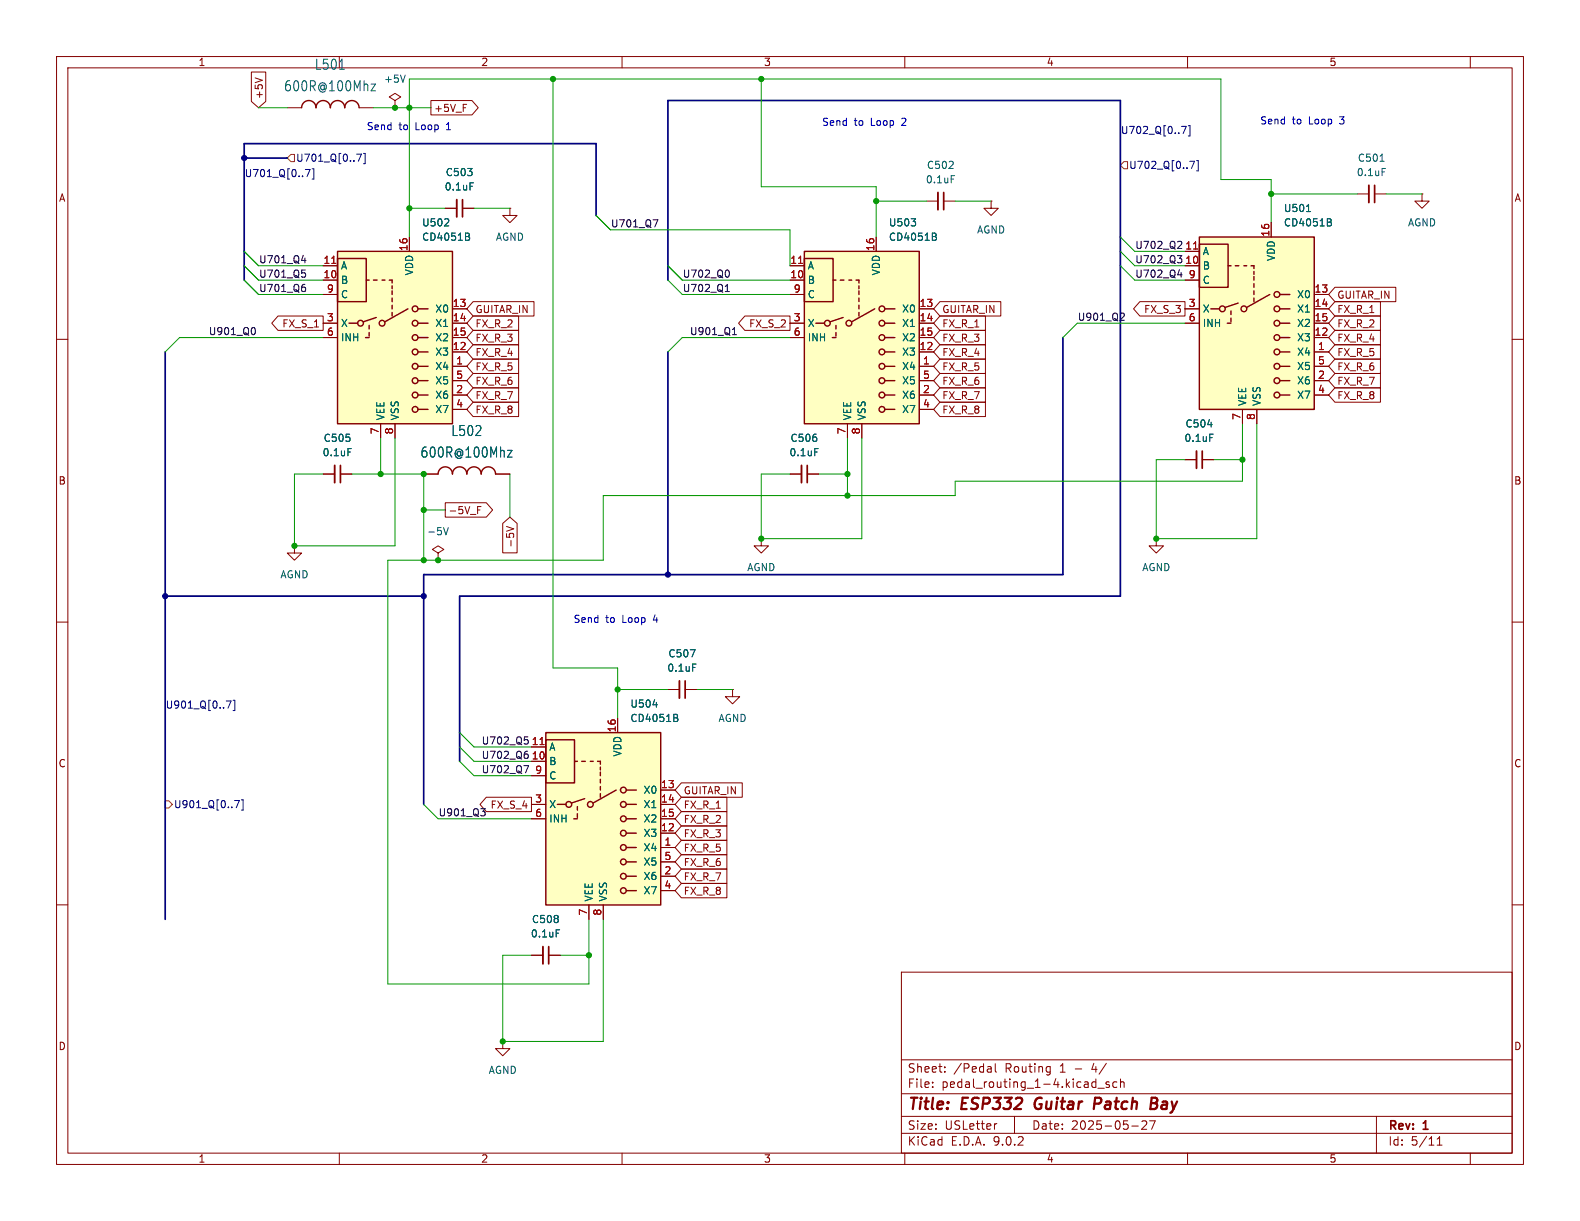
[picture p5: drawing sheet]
<svg xmlns="http://www.w3.org/2000/svg" width="279mm" height="216mm" viewBox="0 0 279 216" stroke-linecap="round" stroke-linejoin="round" font-family="sans-serif">
<g fill="none" stroke="#840000" stroke-width=".18">
<path d="M10 10h259.4v195.9h-259.4zM12 12h255.4v191.9h-255.4zM110 10v2M160 10v2M210 10v2M260 10v2M90.2 36.8v1.3h1.2l-1.2 1.3-1.3-1.3h1.3M90.2 36.8h.1M10 60h2M267.4 60h2M52.1 96.5v1.3h1.2l-1.2 1.3-1.3-1.3h1.3M52.1 96.5h.1"/>
<path d="M74.9 83.8h2.6M77.5 97.8l1-.6-1-.7-1 .7 1 .6v1.3M77.5 99.1h.1M87.6 83.8h2.6M134.6 95.3v1.2h1.3l-1.3 1.3-1.3-1.3h1.3M134.6 95.3h.1M139.7 83.8h2M142.7 83.8h2.1M204.5 95.3v1.2h1.2l-1.2 1.3-1.3-1.3h1.3M204.5 95.3h.1M209.5 81.3h2.1M212.6 81.3h2"/>
<path d="M10 110h2M267.4 110h2M118.1 121.9h2M121.2 121.9h2M10 160h2M159.4 171.9h108v32h-108zM267.4 160h2M159.4 197.4h108M159.4 193.4h108M159.4 187.4h108M164.9 192.1v.2M164.9 191.4v.1"/>
<path d="M167.1 189.4v.2M167.1 188.7v.1M175.1 188.6l.2 .2v.8M175.3 189.5l-.5 .1M175.3 188.9l-.5 .1M176 188.1v1.3l.2 .2M176.3 198.7l-.3 .1M179.4 197.4v3M185.6 188.6l.1 .1M185.7 188.6v1.2l-.1 .2M185.7 189.5l-.1 .1M194.1 192.4h1.2"/>
<path d="M196.1 191.4l-.3-.1-.2 .2v.2l.5 .2v.3h-.5M197.5 191.4l-.4-.1-.3 .3v.4l.1 .2h.6M198.1 191.4l.3-.1 .3 .1 .1 .9M198.1 190.8v1.5M200.1 199.1h1.2M201.9 198.3l.6-.1 .2 .1 .1 .3-.9 1.1h.9M203.3 198.2h1l-.7 1.5M243.4 197.4v6.5M60 203.9v2M110 203.9v2M159.4 200.4h108M160 203.9v2"/>
<path d="M210 203.9v2M254.1 202.5h.9M254.1 201.4l.5-.4v1.5M260 203.9v2"/>
</g>
<path d="M183.2 194.4a1.27 1.27 0 0 0 0 1.6M194.4 194.1h-.7l-.3 2M194.5 195.1l-1 .1M203.5 195.1h.7M203.7 194.1h.6a.49 .49 0 0 1 .4 .5 .49 .49 0 0 1-.5 .5M204.2 195.1l.3 .1a.58 .58 0 0 1-.3 .9h-.8" fill="none" stroke="#840000" stroke-width=".4"/>
<path d="M77.5 83.8a1.27 1.27 0 0 1 1.2-1.2 1.27 1.27 0 0 1 1.3 1.2 1.27 1.27 0 0 1 1.3-1.2 1.27 1.27 0 0 1 1.2 1.2 1.27 1.27 0 0 1 1.3-1.2 1.27 1.27 0 0 1 1.3 1.2 1.27 1.27 0 0 1 1.3-1.2 1.27 1.27 0 0 1 1.2 1.2" fill="none" stroke="#840000" stroke-width=".25"/>
<path d="M89.7 79.6h.8l-.8 1.2h.8M144.1 79.3h.6M213.6 75.1h.8M213.9 76.8h.6M78.4 93.3l.5 1.3 .4-1.3M122.1 114.9h.8l-.5 1.2M122.5 117.4h.6" fill="none" stroke="#006464" stroke-width=".18"/>
<path d="M212.6 79.8v3M142.7 82.3v3M121.2 120.4v3" fill="none" stroke="#840000" stroke-width=".3"/>
<path d="M211.6 79.8v3M141.7 82.3v3M120.1 120.4v3" fill="none" stroke="#840000" stroke-width=".33"/>
<path d="M59.7 44.5h20.3v30.4h-20.3z" fill="#ffffc2"/>
<g fill="none" stroke="#840000" stroke-width=".25">
<path d="M59.7 44.5h20.3v30.4h-20.3zM59.7 45.7h5.1v7.6h-5.1zM61.7 57.2h1.5M64.6 59.7h.7M64.8 49.5h.5M65.3 57.5v.7M65.3 58.8v.6M66 49.5h.7M66.5 56.1l-2.2 .8M67.6 49.5h.5M68.8 49.5h.5v.5M69.3 50.5v.6"/>
<path d="M69.3 51.4v.7M69.3 52.7v.6M69.3 54v.6M69.3 55.2v.7M72.1 54.6l-4 2.3M73.9 57.2h1.8M73.9 59.7h1.8M73.9 54.6h1.8M73.9 62.2h1.8M73.9 64.8h1.8M73.9 67.3h1.8M73.9 69.9h1.8"/>
<path d="M73.9 72.4h1.8"/>
<circle cx="63.8" cy="57.2" r=".51"/>
<circle cx="67.6" cy="57.2" r=".51"/>
<circle cx="73.4" cy="59.7" r=".51"/>
<circle cx="73.4" cy="54.6" r=".51"/>
<circle cx="73.4" cy="57.2" r=".51"/>
<circle cx="73.4" cy="67.3" r=".51"/>
<circle cx="73.4" cy="69.9" r=".51"/>
<circle cx="73.4" cy="72.4" r=".51"/>
<circle cx="73.4" cy="62.2" r=".51"/>
<circle cx="73.4" cy="64.8" r=".51"/>
</g>
<g fill="none" stroke="#840000" stroke-width=".18">
<path d="M163.8 35.6h2.1M166.9 35.6h2M175.3 35.6v1.2h1.2l-1.2 1.3-1.3-1.3h1.3M175.3 35.6h.1M57.1 47h2.6M57.1 49.5h2.6M57.1 52.1h2.6M57.1 57.2h2.6M57.1 59.7h2.6M72.4 41.9v2.6M80 57.2h2.5M80 59.7h2.5"/>
<path d="M80 54.6h2.5M67.3 74.9v2.6M69.8 74.9v2.6M80 62.2h2.5M80 64.8h2.5M80 67.3h2.5M80 69.9h2.5M80 72.4h2.5M57.1 83.8h2.1M60.2 83.8h2"/>
</g>
<path d="M58.7 46.6h.7" fill="none" stroke="#a90000" stroke-width=".18"/>
<path d="M78.6 39.9h.8M79.3 38.8v.4M168.2 31.1h.6M82.7 41.2l.3 .3-.3 .3 .3 .1 .1 .3-.3 .3h-.5M61.5 79.3h.6" fill="none" stroke="#006464" stroke-width=".18"/>
<path d="M166.9 34v3.1M60.2 82.3v3" fill="none" stroke="#840000" stroke-width=".3"/>
<path d="M165.9 34v3.1M59.2 82.3v3" fill="none" stroke="#840000" stroke-width=".33"/>
<path d="M142.2 44.5h20.4v30.4h-20.4z" fill="#ffffc2"/>
<g fill="none" stroke="#840000" stroke-width=".25">
<path d="M142.2 44.5h20.4v30.4h-20.4zM142.2 45.7h5.1v7.6h-5.1zM144.3 57.2h1.5M147.2 59.7h.6M147.3 49.5h.5M147.8 57.5v.7M147.8 58.8v.6M148.6 49.5h.6M149.1 56.1l-2.3 .8M150.1 49.5h.5M151.4 49.5h.5v.5M151.9 50.5v.6"/>
<path d="M151.9 51.4v.7M151.9 52.7v.6M151.9 54v.6M151.9 55.2v.7M154.7 54.6l-4.1 2.3M156.5 57.2h1.7M156.5 59.7h1.7M156.5 54.6h1.7M156.5 62.2h1.7M156.5 64.8h1.7M156.5 67.3h1.7M156.5 69.9h1.7"/>
<path d="M156.5 72.4h1.7"/>
<circle cx="146.3" cy="57.2" r=".51"/>
<circle cx="150.1" cy="57.2" r=".51"/>
<circle cx="156" cy="59.7" r=".51"/>
<circle cx="156" cy="57.2" r=".51"/>
<circle cx="156" cy="54.6" r=".51"/>
<circle cx="156" cy="64.8" r=".51"/>
<circle cx="156" cy="67.3" r=".51"/>
<circle cx="156" cy="62.2" r=".51"/>
<circle cx="156" cy="69.9" r=".51"/>
<circle cx="156" cy="72.4" r=".51"/>
</g>
<g fill="none" stroke="#840000" stroke-width=".18">
<path d="M139.7 47h2.5M139.7 49.5h2.5M139.7 52.1h2.5M139.7 57.2h2.5M139.7 59.7h2.5M154.9 41.9v2.6M162.6 57.2h2.5M162.6 59.7h2.5M162.6 54.6h2.5M149.9 74.9v2.6M152.4 74.9v2.6M162.6 62.2h2.5"/>
<path d="M162.6 64.8h2.5M162.6 67.3h2.5M162.6 69.9h2.5M162.6 72.4h2.5M94 168.9h2M97 168.9h2.1M88.9 184.2v1.2h1.3l-1.3 1.3-1.3-1.3h1.3M88.9 184.2h.1"/>
</g>
<path d="M141.2 46.6h.7" fill="none" stroke="#a90000" stroke-width=".18"/>
<path d="M161.1 38.7h.8l-.4 .5M161.9 39.3v.5M165.3 41.2l.2 .3-.2 .3 .2 .1 .1 .3-.2 .3h-.5M98.4 164.4h.6" fill="none" stroke="#006464" stroke-width=".18"/>
<path d="M97 167.4v3" fill="none" stroke="#840000" stroke-width=".3"/>
<path d="M96 167.4v3" fill="none" stroke="#840000" stroke-width=".33"/>
<path d="M96.5 129.5h20.3v30.5h-20.3z" fill="#ffffc2"/>
<g fill="none" stroke="#840000" stroke-width=".25">
<path d="M96.5 129.5h20.3v30.5h-20.3zM96.5 130.8h5.1v7.6h-5.1zM101.6 134.6h.5M102.9 134.6h.6M104.4 134.6h.5M105.7 134.6h.5v.5M106.2 135.6v.5M106.2 136.5v.7M106.2 137.8v.6M106.2 139.1v.6M109 139.7l-4.1 2.3M110.7 139.7h1.8"/>
<path d="M98.6 142.2h1.5M101.5 144.8h.6M102.1 142.6v.7M102.1 143.9v.6M103.4 141.2l-2.3 .8M106.2 140.3v.7M110.7 142.2h1.8M110.7 144.8h1.8M110.7 147.3h1.8M110.7 149.9h1.8M110.7 152.4h1.8M110.7 154.9h1.8"/>
<path d="M110.7 157.5h1.8"/>
<circle cx="110.2" cy="139.7" r=".51"/>
<circle cx="100.6" cy="142.2" r=".51"/>
<circle cx="104.4" cy="142.2" r=".51"/>
<circle cx="110.2" cy="147.3" r=".51"/>
<circle cx="110.2" cy="149.9" r=".51"/>
<circle cx="110.2" cy="144.8" r=".51"/>
<circle cx="110.2" cy="154.9" r=".51"/>
<circle cx="110.2" cy="142.2" r=".51"/>
<circle cx="110.2" cy="157.5" r=".51"/>
<circle cx="110.2" cy="152.4" r=".51"/>
</g>
<g fill="none" stroke="#840000" stroke-width=".18">
<path d="M240 34.3h2.1M243.1 34.3h2M251.5 34.3v1.3h1.2l-1.2 1.2-1.3-1.2h1.3M251.5 34.3h.1M94 132.1h2.5M94 134.6h2.5M94 137.2h2.5M109.2 127v2.5M116.8 139.7h2.6M129.5 121.9v1.3h1.3l-1.3 1.3-1.2-1.3h1.2M129.5 121.9h.1M94 142.2h2.5"/>
<path d="M94 144.8h2.5M116.8 142.2h2.6M116.8 144.8h2.6M116.8 147.3h2.6M116.8 149.9h2.6M116.8 152.4h2.6M116.8 154.9h2.6M116.8 157.5h2.6M104.1 160v2.6M106.7 160v2.6"/>
</g>
<path d="M95.5 131.7h.7" fill="none" stroke="#a90000" stroke-width=".18"/>
<path d="M244 28.5h.8M244.4 29.8h.6M115.5 124.6h.8M119.6 126.3l.2 .3-.2 .3 .2 .1 .1 .3-.3 .3h-.4" fill="none" stroke="#006464" stroke-width=".18"/>
<path d="M243.1 32.8v3" fill="none" stroke="#840000" stroke-width=".3"/>
<path d="M242.1 32.8v3" fill="none" stroke="#840000" stroke-width=".33"/>
<path d="M212.1 41.9h20.3v30.5h-20.3z" fill="#ffffc2"/>
<g fill="none" stroke="#840000" stroke-width=".25">
<path d="M53.3 19.1a1.27 1.27 0 0 1 1.3-1.3 1.27 1.27 0 0 1 1.3 1.3 1.27 1.27 0 0 1 1.2-1.3 1.27 1.27 0 0 1 1.3 1.3 1.27 1.27 0 0 1 1.3-1.3 1.27 1.27 0 0 1 1.3 1.3 1.27 1.27 0 0 1 1.2-1.3 1.27 1.27 0 0 1 1.3 1.3M212.1 41.9h20.3v30.5h-20.3zM212.1 43.2h5.1v7.6h-5.1zM214.1 54.6h1.5M217 57.2h.7M217.2 47h.5M217.7 55v.6M217.7 56.3v.6M218.4 47h.7M218.9 53.6l-2.2 .8M220 47h.5M221.2 47h.5v.5"/>
<path d="M221.7 48v.5M221.7 48.9v.6M221.7 50.2v.6M221.7 51.4v.7M221.7 52.7v.6M224.5 52.1l-4 2.3M226.3 54.6h1.8M226.3 57.2h1.8M226.3 52.1h1.8M226.3 59.7h1.8M226.3 62.2h1.8M226.3 64.8h1.8"/>
<path d="M226.3 67.3h1.8M226.3 69.9h1.8"/>
<circle cx="216.2" cy="54.6" r=".51"/>
<circle cx="220" cy="54.6" r=".51"/>
<circle cx="225.8" cy="52.1" r=".51"/>
<circle cx="225.8" cy="54.6" r=".51"/>
<circle cx="225.8" cy="57.2" r=".51"/>
<circle cx="225.8" cy="59.7" r=".51"/>
<circle cx="225.8" cy="62.2" r=".51"/>
<circle cx="225.8" cy="69.9" r=".51"/>
<circle cx="225.8" cy="64.8" r=".51"/>
<circle cx="225.8" cy="67.3" r=".51"/>
</g>
<g fill="none" stroke="#840000" stroke-width=".18">
<path d="M44.4 12.7h2.6v5.2l-1.3 1.2-1.3-1.2zM45.1 13.8l1.3 .4M50.8 19.1h2.5M63.5 19.1h2.5M69.8 17.8l1.1-.7-1.1-.6-1 .6 1 .7v1.3M69.8 19.1h.1M76.2 17.8h7.3l1.1 1.3-1.1 1.2h-7.3zM81.9 18.5h.6M78.7 36.8h2.1M81.8 36.8h2M224.8 39.4v2.5M49.2 55.9h7.9v2.5h-7.9l-1.1-1.2z"/>
<path d="M57.1 47h2.6M57.1 49.5h2.6M57.1 57.2h2.6M57.1 52.1h2.6M57.1 59.7h2.6M72.4 41.9v2.6M80 54.6h2.5M80 57.2h2.5M80 59.7h2.5M83.7 53.3h10.7v2.6h-10.7l-1.2-1.3zM83.7 55.9h8v2.5h-8l-1.2-1.2zM83.7 58.4h8v2.6h-8l-1.2-1.3z"/>
<path d="M131.7 55.9h8v2.5h-8l-1.1-1.2zM139.7 47h2.5M139.7 49.5h2.5M139.7 57.2h2.5M139.7 52.1h2.5M139.7 59.7h2.5M154.9 41.9v2.6M162.6 54.6h2.5M162.6 57.2h2.5M162.6 59.7h2.5M166.2 55.9h8.1v2.5h-8.1l-1.1-1.2zM166.2 53.3h10.8v2.6h-10.8l-1.1-1.3z"/>
<path d="M166.2 58.4h8.1v2.6h-8.1l-1.1-1.3zM201.6 53.3h7.9v2.6h-7.9l-1.1-1.3zM209.5 44.5h2.6M209.5 47h2.6M209.5 49.5h2.6M209.5 54.6h2.6M209.5 57.2h2.6M232.4 54.6h2.5M232.4 57.2h2.5M232.4 52.1h2.5M232.4 59.7h2.5M236.1 50.8h10.7v2.5h-10.7l-1.2-1.2z"/>
<path d="M236.1 55.9h8v2.5h-8l-1.2-1.2zM236.1 58.4h8v2.6h-8l-1.2-1.3zM236.1 53.3h8v2.6h-8l-1.2-1.3zM67.3 74.9v2.6M69.8 74.9v2.6M80 62.2h2.5M80 64.8h2.5M80 67.3h2.5M80 69.9h2.5M80 72.4h2.5M83.7 61h8v2.5h-8l-1.2-1.3zM83.7 68.6h8v2.5h-8l-1.2-1.2z"/>
<path d="M83.7 63.5h8v2.5h-8l-1.2-1.2zM83.7 66h8v2.6h-8l-1.2-1.3zM83.7 71.1h8v2.6h-8l-1.2-1.3zM149.9 74.9v2.6M152.4 74.9v2.6M162.6 62.2h2.5M162.6 64.8h2.5M162.6 67.3h2.5M162.6 69.9h2.5M162.6 72.4h2.5M166.2 63.5h8.1v2.5h-8.1l-1.1-1.2zM166.2 68.6h8.1v2.5h-8.1l-1.1-1.2z"/>
<path d="M166.2 71.1h8.1v2.6h-8.1l-1.1-1.3zM166.2 61h8.1v2.5h-8.1l-1.1-1.3zM166.2 66h8.1v2.6h-8.1l-1.1-1.3zM219.7 72.4v2.5M222.2 72.4v2.5M232.4 62.2h2.5M232.4 64.8h2.5M232.4 67.3h2.5M232.4 69.9h2.5M236.1 68.6h8v2.5h-8l-1.2-1.2zM236.1 63.5h8v2.5h-8l-1.2-1.2zM236.1 61h8v2.5h-8l-1.2-1.3z"/>
<path d="M236.1 66h8v2.6h-8l-1.2-1.3zM57.1 83.8h2.1M60.2 83.8h2M74.9 83.8h2.6M78.7 88.9h7.3l1.1 1.3-1.1 1.2h-7.3zM84.5 90.2h.4M84.5 89.6h.6M87.6 83.8h2.6M88.9 92.6l1.3-1.2 1.2 1.2v5.2h-2.5zM89.6 93.1l1.2 .4-1.2 .4M139.7 83.8h2M142.7 83.8h2.1"/>
<path d="M209.5 81.3h2.1M212.6 81.3h2M94 132.1h2.5M94 134.6h2.5M94 137.2h2.5M109.2 127v2.5M116.8 139.7h2.6M118.1 121.9h2M120.5 138.4h10.8v2.6h-10.8l-1.1-1.3zM121.2 121.9h2M86 141h8v2.5h-8l-1.1-1.3zM94 142.2h2.5"/>
<path d="M94 144.8h2.5M116.8 142.2h2.6M116.8 144.8h2.6M116.8 147.3h2.6M116.8 149.9h2.6M116.8 152.4h2.6M116.8 154.9h2.6M116.8 157.5h2.6M120.5 141h8v2.5h-8l-1.1-1.3zM120.5 143.5h8v2.6h-8l-1.1-1.3zM120.5 148.6h8v2.5h-8l-1.1-1.2zM120.5 146h8v2.6h-8l-1.1-1.3z"/>
<path d="M120.5 153.7h8v2.5h-8l-1.1-1.3zM120.5 151.1h8v2.6h-8l-1.1-1.3zM120.5 156.2h8v2.6h-8l-1.1-1.3zM94 168.9h2M97 168.9h2.1M104.1 160v2.6M106.7 160v2.6"/>
</g>
<path d="M58.7 46.6h.7M141.2 46.6h.7M211.1 44h.7M95.5 131.7h.7" fill="none" stroke="#a90000" stroke-width=".18"/>
<g fill="none" stroke="#006464" stroke-width=".18">
<path d="M60 12.2h.9M65.6 14.9h.8l-.8 1.2h.8M71.7 13.3l-.5 1.2M78.6 39.9h.8M79.3 38.8v.4M83.1 32.3h.6M161.1 38.7h.8l-.4 .5M161.9 39.3v.5M231 37.4h.8M235.1 38.7l.3 .2-.3 .4 .3 .1 .1 .3-.3 .2h-.5M82.7 41.2l.3 .3-.3 .3 .3 .1 .1 .3-.3 .3h-.5M165.3 41.2l.2 .3-.2 .3 .2 .1 .1 .3-.2 .3h-.5"/>
<path d="M61.5 79.3h.6M89.7 79.6h.8l-.8 1.2h.8M144.1 79.3h.6M213.6 75.1h.8M213.9 76.8h.6M122.1 114.9h.8l-.5 1.2M122.5 117.4h.6M115.5 124.6h.8M119.6 126.3l.2 .3-.2 .3 .2 .1 .1 .3-.3 .3h-.4M98.4 164.4h.6"/>
</g>
<path d="M81.8 35.3v3.1" fill="none" stroke="#840000" stroke-width=".3"/>
<path d="M80.8 35.3v3.1" fill="none" stroke="#840000" stroke-width=".33"/>
<path d="M54 30h.8l-.5 1.2M55.2 29.8h.3v1.9h-.3M63.1 27.2h.8l-.5 1.3M64.3 27.1h.3v1.8h-.3M208.9 22.3h.9l-.6 1.3M210.1 22.2h.3v1.8h-.3M210.4 28.5h.8l-.5 1.3M211.6 28.4h.3v1.8h-.3M40 123.9h.9l-.6 1.3M41.2 123.8h.3v1.8h-.3M41.5 141.5h.8l-.5 1.3M42.7 141.4h.3v1.8h-.3" fill="none" stroke="#000084" stroke-width=".18"/>
<path d="M50.8 27.9l.6-.6h.7v1.3h-.7zM198.8 28.6h.6v1.2h-.6l-.7-.6zM29.2 141.6h.6l.7 .6-.7 .7h-.6z" fill="none" stroke="#725600" stroke-width=".18"/>
<g fill="none" stroke="#0f0f0f" stroke-width=".18">
<path d="M115.5 38.9h.8l-.5 1.2M44.9 57.9a.79 .79 0 0 1 0 1.3M53.3 46.1h.8M53.4 47.7h.6M53.7 50.3h.2M53.8 50.8l.2 .2v.3l-.2 .3M53.8 48.2l.2 .3v.3l-.2 .2M53.9 45.6v.9M128.2 51.6h.8M128.5 50.5l.1-.2v1.3M128.7 47.7a.79 .79 0 0 1 0 1.3M129.5 59.2h.7"/>
<path d="M129.8 58.1l.1-.2v1.3M198.6 55.4l.2 .2v.3l-.8 .7h.8M208.2 45.2h.8l-.4 .5M208.3 48.6h.7M208.7 45.7l.3 .2v.3l-.3 .3M208.7 42.7l.3 .2-.1 .3-.7 .7h.8M208.9 48.2v.8M92.6 135.4h.9l-.6 1.2M92.7 130.3h.7M93.1 132.8h.2M93.2 133.3l.2 .3v.3l-.2 .2M93.2 130.8l.2 .2v.3l-.2 .3"/>
<path d="M85 143h.8l-.4 .5M85.6 143.5l.2 .2v.3l-.2 .3"/>
</g>
<path d="M43.2 27.9h7.6M105.4 38.1v-12.7h-62.2v24.1M118.1 49.5v-31.7h80v87.6h-116.8v29.2M188 59.7v41.9h-113.1v40.6M29.2 62.2v100.4M118.1 62.2v39.4M29.2 105.4h45.7" fill="none" stroke="#000084" stroke-width=".3"/>
<g fill="none" stroke="#009600" stroke-width=".18">
<path d="M45.7 19.1h5.1M66 19.1h10.2M97.8 14v104.1h11.4v8.9M134.6 14v19h20.3v8.9M72.4 36.8h6.3M83.8 36.8h6.4M105.4 38.1l2.5 2.5h31.8v6.4M154.9 35.6h8.9M168.9 35.6h6.4M224.8 34.3h15.2M224.8 39.4v-7.6h-8.9v-17.8h-143.5v27.9M245.1 34.3h6.4"/>
<path d="M43.2 47l2.5 2.5h11.4M43.2 49.5l2.5 2.6h11.4M43.2 44.5l2.5 2.5h11.4M57.1 59.7h-25.4l-2.5 2.5M118.1 47l2.5 2.5h19.1M118.1 49.5l2.5 2.6h19.1M139.7 59.7h-19.1l-2.5 2.5M198.1 47l2.6 2.5h8.8M198.1 41.9l2.6 2.6h8.8M198.1 44.5l2.6 2.5h8.8M209.5 57.2h-19l-2.5 2.5M67.3 77.5v6.3"/>
<path d="M69.8 77.5v19h-17.7v-12.7h5M149.9 77.5v10.1M152.4 77.5v17.8h-17.8v-11.5h5.1M219.7 74.9v10.2h-50.8v2.5h-62.2v11.5h-38.1v74.9h35.5v-11.4M222.2 74.9v20.4h-17.7v-14h5M62.2 83.8h12.7v15.3M74.9 90.2h3.8M90.2 83.8v7.6M144.8 83.8h5.1M214.6 81.3h5.1M81.3 134.6l2.5 2.6h10.2M81.3 132.1l2.5 2.5h10.2"/>
<path d="M81.3 129.5l2.5 2.6h10.2M109.2 121.9h8.9M123.2 121.9h6.3M74.9 142.2l2.6 2.6h16.5M99.1 168.9h5M106.7 162.6v21.6h-17.8v-15.3h5.1"/>
</g>
<g fill="#000084" stroke="#000084" stroke-width=".18">
<circle cx="43.2" cy="27.9" r=".46"/>
<circle cx="74.9" cy="105.4" r=".46"/>
<circle cx="29.2" cy="105.4" r=".46"/>
<circle cx="118.1" cy="101.6" r=".46"/>
</g>
<g fill="#009600" stroke="#009600" stroke-width=".18">
<circle cx="69.8" cy="19.1" r=".46"/>
<circle cx="72.4" cy="36.8" r=".46"/>
<circle cx="72.4" cy="19.1" r=".46"/>
<circle cx="97.8" cy="14" r=".46"/>
<circle cx="74.9" cy="99.1" r=".46"/>
<circle cx="74.9" cy="90.2" r=".46"/>
<circle cx="67.3" cy="83.8" r=".46"/>
<circle cx="74.9" cy="83.8" r=".46"/>
<circle cx="77.5" cy="99.1" r=".46"/>
<circle cx="52.1" cy="96.5" r=".46"/>
<circle cx="88.9" cy="184.2" r=".46"/>
<circle cx="109.2" cy="121.9" r=".46"/>
<circle cx="104.1" cy="168.9" r=".46"/>
<circle cx="224.8" cy="34.3" r=".46"/>
<circle cx="134.6" cy="14" r=".46"/>
<circle cx="149.9" cy="87.6" r=".46"/>
<circle cx="149.9" cy="83.8" r=".46"/>
<circle cx="134.6" cy="95.3" r=".46"/>
<circle cx="219.7" cy="81.3" r=".46"/>
<circle cx="154.9" cy="35.6" r=".46"/>
<circle cx="204.5" cy="95.3" r=".46"/>
</g>
<g font-size="2.8" fill="#840000">
<text x="160.4" y="196.8">Title:</text>
<text x="170.1" y="196.8">ESP332</text>
<text x="183.8" y="196.8">Guitar</text>
<text x="195.1" y="196.8">Patch</text>
<text x="205.9" y="196.8">Bay</text>
</g>
<g font-size="2.5" fill="#006464">
<text x="50.1" y="16.4">600R@100Mhz</text>
<text x="55.6" y="12.5">L501</text>
<text x="79.7" y="77.3">L502</text>
<text x="74.3" y="81.1">600R@100Mhz</text>
</g>
<g font-size="2.1" fill="#840000">
<text x="160.4" y="189.9">Sheet:</text>
<text x="168.6" y="189.9">/Pedal</text>
<text x="177.8" y="189.9">Routing</text>
<text x="187.6" y="189.9">1</text>
<text x="190.3" y="189.9">-</text>
<text x="193.5" y="189.9">4/</text>
<text x="160.4" y="192.6">File:</text>
<text x="166.5" y="192.6">pedal_routing_1-4.kicad_sch</text>
<text x="160.4" y="202.8">KiCad</text>
<text x="160.4" y="200">Size:</text>
<text x="167.1" y="200">USLetter</text>
<text x="168.1" y="202.8">E.D.A.</text>
<text x="175.7" y="202.8">9.0.2</text>
<text x="182.4" y="200">Date:</text>
<text x="189.4" y="200">2025-05-27</text>
<text x="245.4" y="200.2">Rev:</text>
<text x="245.4" y="202.8">Id:</text>
<text x="249.5" y="202.8">5/11</text>
<text x="251.8" y="200.2">1</text>
</g>
<g font-size="1.8" fill="#840000">
<text x="35" y="11.9">1</text>
<text x="85" y="11.9">2</text>
<text x="135" y="11.9">3</text>
<text x="185" y="11.9">4</text>
<text x="235" y="11.9">5</text>
<text x="46.7" y="17.6" transform="rotate(-90 46.7 17.6)">+5V</text>
<text x="76.7" y="20">+5V_F</text>
<text x="10.3" y="35.9">A</text>
<text x="267.7" y="35.9">A</text>
<text x="236.4" y="53">GUITAR_IN</text>
<text x="49.8" y="58.1">FX_S_1</text>
<text x="84" y="55.6">GUITAR_IN</text>
<text x="84" y="58.1">FX_R_2</text>
<text x="132.4" y="58.1">FX_S_2</text>
<text x="166.5" y="58.1">FX_R_1</text>
<text x="166.5" y="55.6">GUITAR_IN</text>
<text x="202.2" y="55.6">FX_S_3</text>
<text x="236.4" y="58.1">FX_R_2</text>
<text x="236.4" y="55.6">FX_R_1</text>
<text x="84" y="63.2">FX_R_4</text>
<text x="84" y="60.6">FX_R_3</text>
<text x="84" y="65.7">FX_R_5</text>
<text x="166.5" y="65.7">FX_R_5</text>
<text x="166.5" y="63.2">FX_R_4</text>
<text x="166.5" y="60.6">FX_R_3</text>
<text x="236.4" y="65.7">FX_R_6</text>
<text x="236.4" y="63.2">FX_R_5</text>
<text x="236.4" y="60.6">FX_R_4</text>
<text x="84" y="70.8">FX_R_7</text>
<text x="84" y="68.3">FX_R_6</text>
<text x="166.5" y="70.8">FX_R_7</text>
<text x="166.5" y="68.3">FX_R_6</text>
<text x="236.4" y="70.8">FX_R_8</text>
<text x="236.4" y="68.3">FX_R_7</text>
<text x="84" y="73.3">FX_R_8</text>
<text x="166.5" y="73.3">FX_R_8</text>
<text x="10.3" y="85.9">B</text>
<text x="267.7" y="85.9">B</text>
<text x="79.2" y="91.1">-5V_F</text>
<text x="91.1" y="96.9" transform="rotate(-90 91.1 96.9)">-5V</text>
<text x="10.3" y="135.9">C</text>
<text x="267.7" y="135.9">C</text>
<text x="86.6" y="143.2">FX_S_4</text>
<text x="120.8" y="140.7">GUITAR_IN</text>
<text x="120.8" y="143.2">FX_R_1</text>
<text x="120.8" y="145.7">FX_R_2</text>
<text x="120.8" y="148.3">FX_R_3</text>
<text x="120.8" y="150.8">FX_R_5</text>
<text x="120.8" y="155.9">FX_R_7</text>
<text x="120.8" y="153.4">FX_R_6</text>
<text x="120.8" y="158.4">FX_R_8</text>
<text x="10.3" y="185.9">D</text>
<text x="267.7" y="185.9">D</text>
<text x="35" y="205.8">1</text>
<text x="85" y="205.8">2</text>
<text x="135" y="205.8">3</text>
<text x="185" y="205.8">4</text>
<text x="235" y="205.8">5</text>
</g>
<g font-size="1.8" fill="#006464">
<text x="67.8" y="14.8">+5V</text>
<text x="240" y="28.8">C501</text>
<text x="78.5" y="33.9">0.1uF</text>
<text x="78.7" y="31.3">C503</text>
<text x="163.6" y="32.6">0.1uF</text>
<text x="163.8" y="30.1">C502</text>
<text x="239.8" y="31.3">0.1uF</text>
<text x="74.5" y="40.2">U502</text>
<text x="157.1" y="40.2">U503</text>
<text x="172.7" y="41.5">AGND</text>
<text x="226.9" y="37.7">U501</text>
<text x="226.9" y="40.2">CD4051B</text>
<text x="248.9" y="40.2">AGND</text>
<text x="60.2" y="47.9">A</text>
<text x="74.5" y="42.8">CD4051B</text>
<text x="87.6" y="42.8">AGND</text>
<text x="142.7" y="47.9">A</text>
<text x="157.1" y="42.8">CD4051B</text>
<text x="212.6" y="45.3">A</text>
<text x="212.6" y="47.9">B</text>
<text x="225.7" y="46.2" transform="rotate(-90 225.7 46.2)">VDD</text>
<text x="60.2" y="50.4">B</text>
<text x="60.2" y="52.9">C</text>
<text x="73.3" y="48.8" transform="rotate(-90 73.3 48.8)">VDD</text>
<text x="142.7" y="50.4">B</text>
<text x="142.7" y="52.9">C</text>
<text x="155.8" y="48.8" transform="rotate(-90 155.8 48.8)">VDD</text>
<text x="212.6" y="50.4">C</text>
<text x="229.3" y="52.9">X0</text>
<text x="60.2" y="58">X</text>
<text x="76.9" y="55.5">X0</text>
<text x="76.9" y="58">X1</text>
<text x="142.7" y="58">X</text>
<text x="159.4" y="55.5">X0</text>
<text x="159.4" y="58">X1</text>
<text x="212.6" y="55.5">X</text>
<text x="212.6" y="58">INH</text>
<text x="229.3" y="55.5">X1</text>
<text x="229.3" y="58">X2</text>
<text x="60.2" y="60.6">INH</text>
<text x="76.9" y="60.6">X2</text>
<text x="76.9" y="63.1">X3</text>
<text x="76.9" y="65.6">X4</text>
<text x="142.7" y="60.6">INH</text>
<text x="159.4" y="60.6">X2</text>
<text x="159.4" y="63.1">X3</text>
<text x="159.4" y="65.6">X4</text>
<text x="229.3" y="60.6">X3</text>
<text x="229.3" y="63.1">X4</text>
<text x="229.3" y="65.6">X5</text>
<text x="76.9" y="68.2">X5</text>
<text x="76.9" y="70.7">X6</text>
<text x="159.4" y="68.2">X5</text>
<text x="159.4" y="70.7">X6</text>
<text x="220.6" y="71.9" transform="rotate(-90 220.6 71.9)">VEE</text>
<text x="223.1" y="71.9" transform="rotate(-90 223.1 71.9)">VSS</text>
<text x="229.3" y="68.2">X6</text>
<text x="229.3" y="70.7">X7</text>
<text x="68.2" y="74.4" transform="rotate(-90 68.2 74.4)">VEE</text>
<text x="70.7" y="74.4" transform="rotate(-90 70.7 74.4)">VSS</text>
<text x="76.9" y="73.3">X7</text>
<text x="150.7" y="74.4" transform="rotate(-90 150.7 74.4)">VEE</text>
<text x="153.3" y="74.4" transform="rotate(-90 153.3 74.4)">VSS</text>
<text x="159.4" y="73.3">X7</text>
<text x="209.5" y="75.8">C504</text>
<text x="57" y="80.9">0.1uF</text>
<text x="57.1" y="78.3">C505</text>
<text x="139.5" y="80.9">0.1uF</text>
<text x="139.7" y="78.3">C506</text>
<text x="209.4" y="78.3">0.1uF</text>
<text x="75.4" y="94.8">-5V</text>
<text x="132" y="101.2">AGND</text>
<text x="201.9" y="101.2">AGND</text>
<text x="49.5" y="102.5">AGND</text>
<text x="117.9" y="119">0.1uF</text>
<text x="118.1" y="116.4">C507</text>
<text x="111.4" y="125.3">U504</text>
<text x="111.4" y="127.9">CD4051B</text>
<text x="127" y="127.9">AGND</text>
<text x="97" y="132.9">A</text>
<text x="97" y="135.5">B</text>
<text x="110.1" y="133.9" transform="rotate(-90 110.1 133.9)">VDD</text>
<text x="97" y="138">C</text>
<text x="97" y="143.1">X</text>
<text x="113.7" y="140.6">X0</text>
<text x="113.7" y="143.1">X1</text>
<text x="97" y="145.6">INH</text>
<text x="113.7" y="145.6">X2</text>
<text x="113.7" y="148.2">X3</text>
<text x="113.7" y="150.7">X4</text>
<text x="113.7" y="153.3">X5</text>
<text x="113.7" y="155.8">X6</text>
<text x="105" y="159.5" transform="rotate(-90 105 159.5)">VEE</text>
<text x="107.5" y="159.5" transform="rotate(-90 107.5 159.5)">VSS</text>
<text x="113.7" y="158.3">X7</text>
<text x="93.8" y="166">0.1uF</text>
<text x="94" y="163.4">C508</text>
<text x="86.3" y="190.1">AGND</text>
</g>
<g font-size="1.8" fill="#0000c2">
<text x="64.8" y="23.2">Send</text>
<text x="70.5" y="23.2">to</text>
<text x="73.6" y="23.2">Loop</text>
<text x="79.2" y="23.2">1</text>
<text x="145.3" y="22.5">Send</text>
<text x="151" y="22.5">to</text>
<text x="154.1" y="22.5">Loop</text>
<text x="159.7" y="22.5">2</text>
<text x="222.7" y="22.2">Send</text>
<text x="228.5" y="22.2">to</text>
<text x="231.6" y="22.2">Loop</text>
<text x="237.2" y="22.2">3</text>
<text x="101.3" y="110.3">Send</text>
<text x="107.1" y="110.3">to</text>
<text x="110.1" y="110.3">Loop</text>
<text x="115.8" y="110.3">4</text>
</g>
<g font-size="1.8" fill="#000084">
<text x="198.1" y="23.8">U702_Q[0..7]</text>
<text x="52.3" y="28.8">U701_Q[0..7]</text>
<text x="43.2" y="31.4">U701_Q[0..7]</text>
<text x="199.6" y="30.1">U702_Q[0..7]</text>
<text x="29.2" y="125.4">U901_Q[0..7]</text>
<text x="30.7" y="143.1">U901_Q[0..7]</text>
</g>
<g font-size="1.8" fill="#0f0f0f">
<text x="107.9" y="40.3">U701_Q7</text>
<text x="45.7" y="46.6">U701_Q4</text>
<text x="200.7" y="46.6">U702_Q3</text>
<text x="200.7" y="44.1">U702_Q2</text>
<text x="45.7" y="51.7">U701_Q6</text>
<text x="45.7" y="49.2">U701_Q5</text>
<text x="120.6" y="51.7">U702_Q1</text>
<text x="120.6" y="49.2">U702_Q0</text>
<text x="200.7" y="49.2">U702_Q4</text>
<text x="36.8" y="59.3">U901_Q0</text>
<text x="121.9" y="59.3">U901_Q1</text>
<text x="190.5" y="56.8">U901_Q2</text>
<text x="85.1" y="131.7">U702_Q5</text>
<text x="85.1" y="134.3">U702_Q6</text>
<text x="85.1" y="136.8">U702_Q7</text>
<text x="77.5" y="144.4">U901_Q3</text>
</g>
<g font-size="1.8" fill="#a90000">
<text x="224.5" y="42" transform="rotate(-90 224.5 42)">16</text>
<text x="57.1" y="46.7">11</text>
<text x="72.1" y="44.5" transform="rotate(-90 72.1 44.5)">16</text>
<text x="139.7" y="46.7">11</text>
<text x="154.7" y="44.5" transform="rotate(-90 154.7 44.5)">16</text>
<text x="209.5" y="44.2">11</text>
<text x="209.5" y="46.7">10</text>
<text x="57.1" y="49.3">10</text>
<text x="57.7" y="51.8">9</text>
<text x="139.7" y="49.3">10</text>
<text x="140.3" y="51.8">9</text>
<text x="210.1" y="49.3">9</text>
<text x="232.4" y="51.8">13</text>
<text x="57.7" y="56.9">3</text>
<text x="57.7" y="59.4">6</text>
<text x="80" y="54.4">13</text>
<text x="80" y="56.9">14</text>
<text x="80" y="59.4">15</text>
<text x="140.3" y="56.9">3</text>
<text x="140.3" y="59.4">6</text>
<text x="162.5" y="54.4">13</text>
<text x="162.5" y="56.9">14</text>
<text x="162.5" y="59.4">15</text>
<text x="210.1" y="54.4">3</text>
<text x="210.1" y="56.9">6</text>
<text x="232.4" y="54.4">14</text>
<text x="232.4" y="56.9">15</text>
<text x="232.4" y="59.4">12</text>
<text x="80" y="62">12</text>
<text x="80.6" y="64.5">1</text>
<text x="162.5" y="62">12</text>
<text x="163.1" y="64.5">1</text>
<text x="233" y="62">1</text>
<text x="233" y="64.5">5</text>
<text x="80.6" y="67.1">5</text>
<text x="80.6" y="69.6">2</text>
<text x="163.1" y="67.1">5</text>
<text x="163.1" y="69.6">2</text>
<text x="233" y="67.1">2</text>
<text x="233" y="69.6">4</text>
<text x="67.1" y="76.9" transform="rotate(-90 67.1 76.9)">7</text>
<text x="69.6" y="76.9" transform="rotate(-90 69.6 76.9)">8</text>
<text x="80.6" y="72.1">4</text>
<text x="149.6" y="76.9" transform="rotate(-90 149.6 76.9)">7</text>
<text x="152.1" y="76.9" transform="rotate(-90 152.1 76.9)">8</text>
<text x="163.1" y="72.1">4</text>
<text x="219.5" y="74.4" transform="rotate(-90 219.5 74.4)">7</text>
<text x="222" y="74.4" transform="rotate(-90 222 74.4)">8</text>
<text x="93.9" y="131.8">11</text>
<text x="109" y="129.6" transform="rotate(-90 109 129.6)">16</text>
<text x="93.9" y="134.4">10</text>
<text x="94.5" y="136.9">9</text>
<text x="94.5" y="142">3</text>
<text x="116.8" y="139.4">13</text>
<text x="116.8" y="142">14</text>
<text x="94.5" y="144.5">6</text>
<text x="116.8" y="144.5">15</text>
<text x="116.8" y="147.1">12</text>
<text x="117.4" y="149.6">1</text>
<text x="117.4" y="152.1">5</text>
<text x="117.4" y="154.7">2</text>
<text x="103.9" y="162" transform="rotate(-90 103.9 162)">7</text>
<text x="106.4" y="162" transform="rotate(-90 106.4 162)">8</text>
<text x="117.4" y="157.2">4</text>
</g>
</svg>
